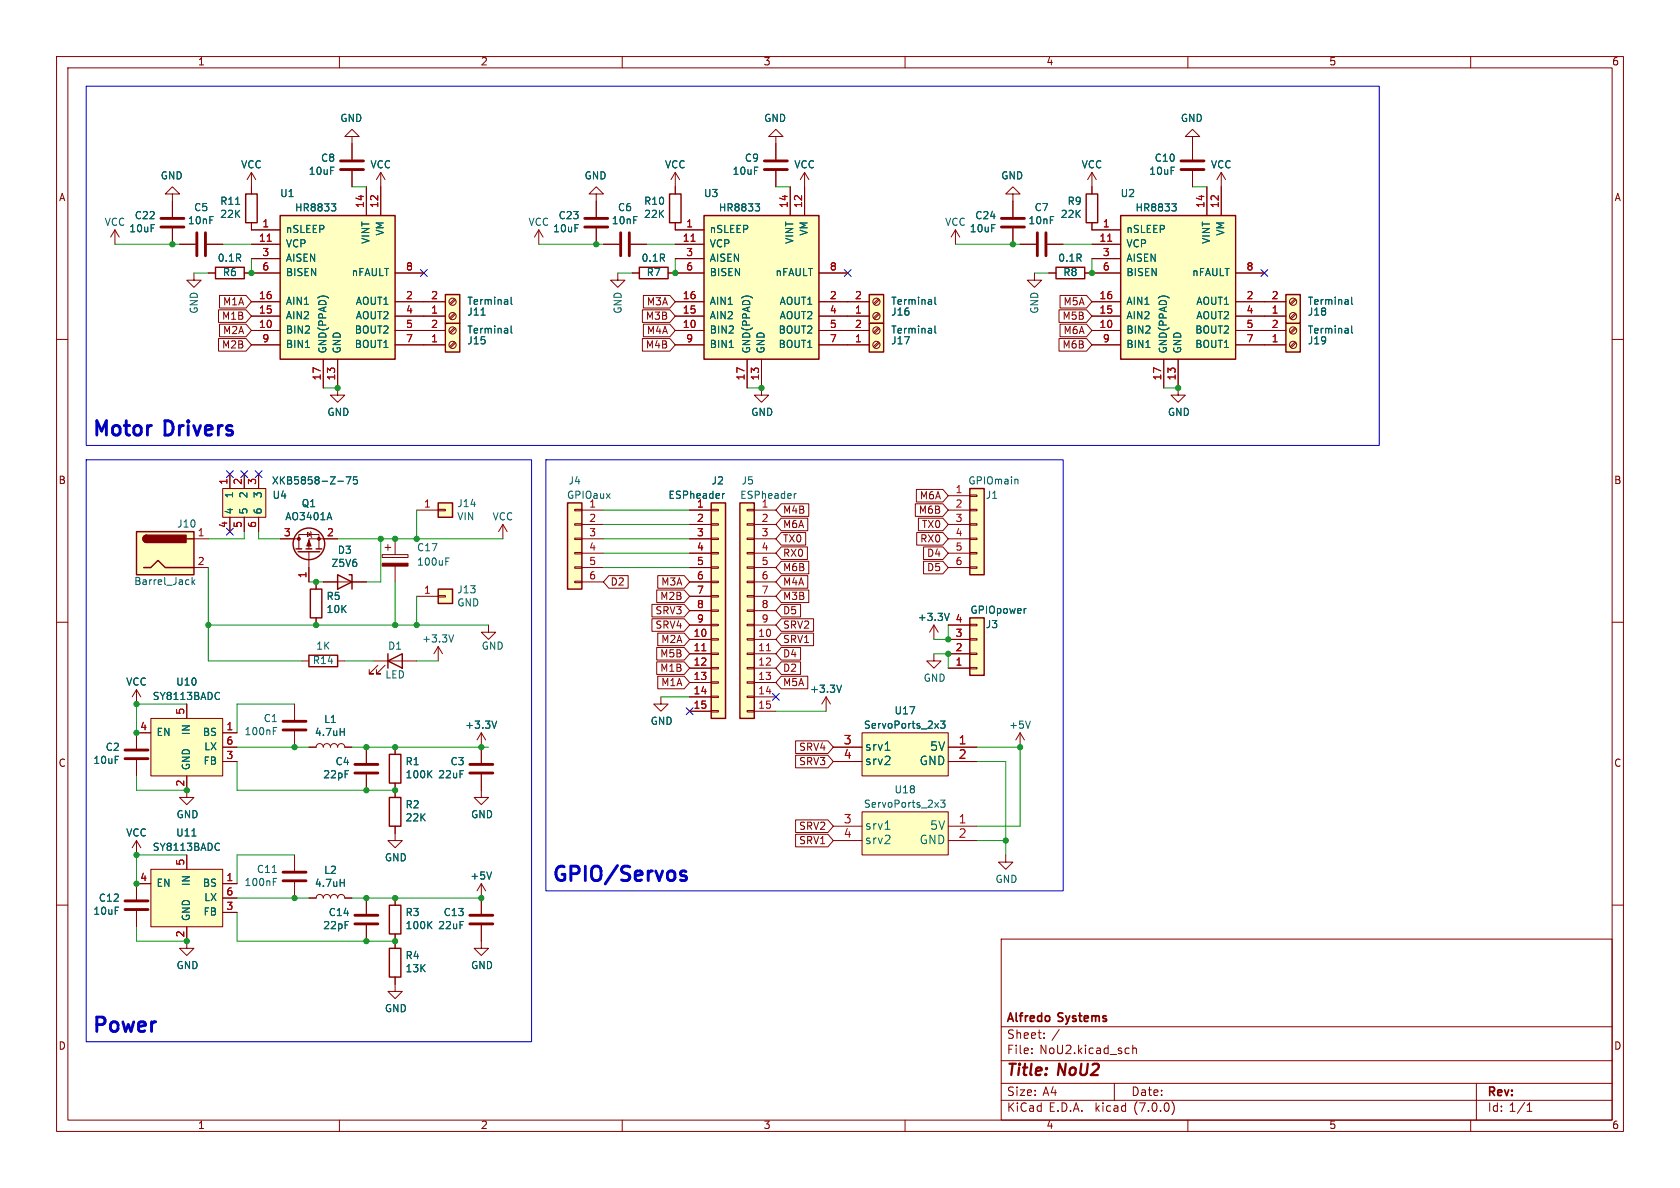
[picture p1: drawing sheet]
<svg xmlns="http://www.w3.org/2000/svg" width="297mm" height="210mm" viewBox="0 0 297 210" stroke-linecap="round" stroke-linejoin="round" font-family="sans-serif">
<g fill="none" stroke="#840000" stroke-width=".18">
<path d="M10 10h277v190h-277zM12 12h273v186h-273zM60 10v2M110 10v2M160 10v2M210 10v2M260 10v2M30.5 34.3h1.2l-1.2-1.3-1.3 1.3h1.3v4.1M44.4 39.4v1.2h5.1M44.4 30.5l-.7 1.3M44.4 30.5v3.8M44.4 30.5l.8 1.3"/>
<path d="M62.2 24.1h1.3l-1.3-1.2-1.2 1.2h1.2v4.1M62.2 30.2v2.8M64.8 33v5.1M67.3 30.5v7.6M67.3 30.5l-.8 1.3M67.3 30.5l.8 1.3M105.4 34.3h1.3l-1.3-1.3-1.3 1.3h1.3v4.1M119.4 30.5l-.8 1.3M119.4 30.5v3.8M119.4 39.4v1.2h5.1M119.4 30.5l.7 1.3M137.2 24.1h1.2l-1.2-1.2-1.3 1.2h1.3v4.1"/>
<path d="M137.2 30.2v2.8M139.7 33v5.1M142.2 30.5v7.6M142.2 30.5l-.7 1.3M142.2 30.5l.8 1.3M179.1 34.3h1.2l-1.2-1.3-1.3 1.3h1.3v4.1M193 39.4v1.2h5.1M193 30.5l-.7 1.3M193 30.5v3.8M193 30.5l.8 1.3M210.8 24.1h1.3l-1.3-1.2-1.3 1.2h1.3v4.1M210.8 30.2v2.8"/>
<path d="M213.4 33v5.1M215.9 30.5l-.8 1.3M215.9 30.5v7.6M215.9 30.5l.8 1.3M10 60h2M20.3 40.6l-.7 1.3M20.3 40.6v2.6M20.3 40.6l.8 1.3M30.5 40.4v2.8M31.7 43.2h2.8M34.3 48.3v1.2h1.3l-1.3 1.3-1.3-1.3h1.3M36.6 43.2h2.8"/>
<path d="M36.8 48.3h1.3M38.6 59.8h4.9l.9 1.2-.9 1.1h-4.9zM38.6 54.8h4.9l.9 1.1-.9 1.1h-4.9zM38.8 57.3h4.7l.9 1.1-.9 1.1h-4.7zM38.8 52.2h4.7l.9 1.1-.9 1.2h-4.7zM43.2 48.3h6.3M44.4 58.4h5.1M44.4 43.2h5.1M44.4 55.9h5.1M44.4 53.3h5.1M44.4 45.7h5.1M69.8 58.4h8.9"/>
<path d="M69.8 55.9h8.9M69.8 53.3h8.9M69.8 48.3h5.1M80.3 57.9l-.8 .9M80.3 52.8l-.8 .9M80.3 55.4l-.8 .8M80.5 58.1l-.8 .8M80.5 53l-.8 .8M80.5 55.5l-.8 .9M95.2 40.6l-.7 1.3M95.2 40.6v2.6M95.2 40.6l.8 1.3"/>
<path d="M105.4 40.4v2.8M106.7 43.2h2.8M109.2 48.3v1.2h1.3l-1.3 1.3-1.3-1.3h1.3M111.5 43.2h2.8M111.8 48.3h1.2M113.6 54.8h4.8l1 1.1-1 1.1h-4.8zM113.6 59.8h4.8l1 1.2-1 1.1h-4.8zM113.7 52.2h4.7l1 1.1-1 1.2h-4.7zM113.7 57.3h4.7l1 1.1-1 1.1h-4.7zM118.1 48.3h6.4M119.4 58.4h5.1M119.4 43.2h5.1"/>
<path d="M119.4 55.9h5.1M119.4 53.3h5.1M119.4 45.7h5.1M144.8 58.4h8.9M144.8 55.9h8.9M144.8 53.3h8.9M144.8 48.3h5.1M155.3 52.8l-.9 .9M155.3 55.4l-.9 .8M155.3 57.9l-.9 .9M155.4 53l-.8 .8M155.4 55.5l-.8 .9"/>
<path d="M155.4 58.1l-.8 .8M168.9 40.6l-.8 1.3M168.9 40.6v2.6M168.9 40.6l.8 1.3M179.1 40.4v2.8M180.3 43.2h2.8M182.9 48.3v1.2h1.2l-1.2 1.3-1.3-1.3h1.3M185.2 43.2h2.8M185.4 48.3h1.3M187.2 54.8h4.9l.9 1.1-.9 1.1h-4.9zM187.2 59.8h4.9l.9 1.2-.9 1.1h-4.9zM187.4 57.3h4.7l.9 1.1-.9 1.1h-4.7z"/>
<path d="M187.4 52.2h4.7l.9 1.1-.9 1.2h-4.7zM191.8 48.3h6.3M193 58.4h5.1M193 43.2h5.1M193 55.9h5.1M193 53.3h5.1M193 45.7h5.1M218.4 58.4h8.9M218.4 55.9h8.9M218.4 53.3h8.9M218.4 48.3h5.1M228.9 57.9l-.8 .9"/>
<path d="M228.9 52.8l-.8 .9M228.9 55.4l-.8 .8M229.1 58.1l-.9 .8M229.1 53l-.9 .8M229.1 55.5l-.9 .9M285 60h2M44.4 61h5.1M57.1 63.5v5.1M59.7 63.5v6.4h1.3l-1.3 1.2-1.3-1.2h1.3M69.8 61h8.9M80.3 60.5l-.8 .8M80.5 60.6l-.8 .9"/>
<path d="M119.4 61h5.1M132.1 63.5v5.1M134.6 63.5v6.4h1.3l-1.3 1.2-1.3-1.2h1.3M144.8 61h8.9M155.3 60.5l-.9 .8M155.4 60.6l-.8 .9M193 61h5.1M205.7 63.5v5.1M208.3 63.5v6.4h1.2l-1.2 1.2-1.3-1.2h1.3M218.4 61h8.9M228.9 60.5l-.8 .8M229.1 60.6l-.9 .9"/>
<path d="M34.3 95.3h2.5M39.4 86.4h7.6v5h-7.6zM40.6 83.8v2.6M40.6 91.4v2.6M43.2 83.8v2.6M43.2 91.4v2.6M45.7 83.8v2.6M45.7 91.4v2.6M49.5 95.3h3.3M52.8 97v-2.5h3.6v2.5M54.4 94.1l.6 .4-.6 .4zM54.6 97.5v5.4"/>
<path d="M54.9 94l.1 .1v.8l.1 .1M59.7 95.3h-5.1v1.7M67.6 98h4.5v.6h-4.5zM68.1 96.8h1M68.6 96.3v1M69.8 95.3v2.7M73.7 90.2h3.8M77.5 90h1.2v.3h-1.2zM88.9 92.7l-.8 1.3M88.9 92.7v2.6M88.9 92.7l.8 1.3M101.6 97.7h1.3v.2h-1.3z"/>
<path d="M101.6 95.1h1.3v.3h-1.3zM101.6 92.6h1.3v.2h-1.3zM101.6 90h1.3v.3h-1.3zM102.9 90.2h3.8M102.9 95.3h3.8M102.9 92.7h3.8M102.9 97.8h3.8M121.9 90.2h3.8M121.9 95.3h3.8M121.9 92.7h3.8M121.9 97.8h3.8M125.7 97.7h1.3v.2h-1.3z"/>
<path d="M125.7 95.1h1.3v.3h-1.3zM125.7 92.6h1.3v.2h-1.3zM125.7 90h1.3v.3h-1.3zM132.1 97.7h1.2v.2h-1.2zM132.1 95.1h1.2v.3h-1.2zM132.1 92.6h1.2v.2h-1.2zM132.1 90h1.2v.3h-1.2zM133.3 90.2h3.9M133.3 95.3h3.9M133.3 92.7h3.9M133.3 97.8h3.9M138.1 94.1h4.3v2.3h-4.3l-.9-1.1z"/>
<path d="M138.1 99.2h4.9v2.2h-4.9l-.9-1.1zM138.1 96.7h4.6v2.2h-4.6l-.9-1.1zM138.1 91.6h4.7v2.2h-4.7l-.9-1.1zM138.1 89.1h4.9v2.2h-4.9l-.9-1.1zM161.8 89.1h4.9l.9 1.1-.9 1.1h-4.9zM162 86.5h4.7l.9 1.1-.9 1.1h-4.7zM162.1 94.1h4.6l.9 1.2-.9 1.1h-4.6zM162.4 91.6h4.3l.9 1.1-.9 1.1h-4.3zM163.3 96.7h3.4l.9 1.1-.9 1.1h-3.4zM163.3 99.2h3.4l.9 1.1-.9 1.1h-3.4zM167.6 90.2h3.8M167.6 95.3h3.8"/>
<path d="M167.6 87.6h3.8M167.6 92.7h3.8M167.6 97.8h3.8M171.4 97.7h1.3v.2h-1.3zM171.4 95.1h1.3v.3h-1.3zM171.4 92.6h1.3v.2h-1.3zM171.4 90h1.3v.3h-1.3zM171.4 87.5h1.3v.3h-1.3zM10 110h2M34.3 100.3h2.5M53.3 116.8h1.3M55.9 102.9v1.2"/>
<path d="M55.9 109.2v1.3M57.1 102.9h7.7M59.7 116.8h1.3M66 116.8h7.7M66.8 117.6l-1.5 1.5h.7h-.7v-.7M68.1 117.6l-1.6 1.5h.8h-.8v-.7M69.8 100.1v2.8M73.7 105.4h3.8M77.5 105.3h1.2v.2h-1.2zM77.5 114.3l-.8 1.3M77.5 114.3v2.5M77.5 114.3l.7 1.3"/>
<path d="M86.4 110.5v1.3h-1.3l1.3 1.2 1.2-1.2h-1.2M101.6 102.7h1.3v.3h-1.3zM101.6 100.2h1.3v.3h-1.3zM102.9 100.3h3.8M102.9 102.9h3.8M107.6 101.8h3.4v2.2h-3.4l-.9-1.1zM115.3 109.4h5.7l.9 1.1-.9 1.1h-5.7zM115.3 106.8h5.7l.9 1.2-.9 1.1h-5.7zM116.1 117h4.9l.9 1.1-.9 1.1h-4.9zM116.1 114.5h4.9l.9 1.1-.9 1.1h-4.9zM116.1 104.3h4.9l.9 1.1-.9 1.1h-4.9zM116.3 111.9h4.7l.9 1.1-.9 1.1h-4.7z"/>
<path d="M116.3 119.5h4.7l.9 1.2-.9 1.1h-4.7zM116.3 101.8h4.7l.9 1.1-.9 1.1h-4.7zM121.9 118.1h3.8M121.9 115.6h3.8M121.9 113h3.8M121.9 110.5h3.8M121.9 100.3h3.8M121.9 102.9h3.8M121.9 105.4h3.8M121.9 108h3.8M125.7 118h1.3v.2h-1.3zM125.7 115.4h1.3v.3h-1.3z"/>
<path d="M125.7 112.9h1.3v.3h-1.3zM125.7 110.4h1.3v.2h-1.3zM125.7 107.8h1.3v.3h-1.3zM125.7 105.3h1.3v.2h-1.3zM125.7 102.7h1.3v.3h-1.3zM125.7 100.2h1.3v.3h-1.3zM132.1 118h1.2v.2h-1.2zM132.1 115.4h1.2v.3h-1.2zM132.1 112.9h1.2v.3h-1.2zM132.1 110.4h1.2v.2h-1.2zM132.1 107.8h1.2v.3h-1.2zM132.1 105.3h1.2v.2h-1.2z"/>
<path d="M132.1 102.7h1.2v.3h-1.2zM132.1 100.2h1.2v.3h-1.2zM133.3 118.1h3.9M133.3 115.6h3.9M133.3 113h3.9M133.3 110.5h3.9M133.3 100.3h3.9M133.3 102.9h3.9M133.3 105.4h3.9M133.3 108h3.9M138.1 119.5h4.7v2.3h-4.7l-.9-1.1zM138.1 117h3.4v2.2h-3.4l-.9-1.1z"/>
<path d="M138.1 101.8h4.7v2.2h-4.7l-.9-1.1zM138.1 104.3h4.9v2.2h-4.9l-.9-1.1zM138.1 109.4h5.7v2.2h-5.7l-.9-1.1zM138.1 114.5h3.4v2.2h-3.4l-.9-1.1zM138.1 106.8h3.4v2.3h-3.4l-.9-1.1zM138.1 111.9h5.7v2.2h-5.7l-.9-1.1zM165.1 115.6v1.2h1.3l-1.3 1.3-1.3-1.3h1.3M165.1 110.5l-.8 1.3M165.1 110.5v2.5M165.1 110.5l.8 1.3M167.6 118.1h3.8M167.6 115.6h3.8"/>
<path d="M167.6 113h3.8M167.6 110.5h3.8M167.6 100.3h3.8M171.4 110.4h1.3v.2h-1.3zM171.4 112.9h1.3v.3h-1.3zM171.4 115.4h1.3v.3h-1.3zM171.4 118h1.3v.2h-1.3zM171.4 100.2h1.3v.3h-1.3zM285 110h2M24.1 121.9l-.7 1.3M24.1 121.9v2.6M24.1 134.4v2.8"/>
<path d="M24.1 121.9l.8 1.3M26.7 127h12.7v10.2h-12.7zM26.7 129.5h-2.6v2.8M33 137.2v3.8h1.3l-1.3 1.2-1.3-1.2h1.3M33 124.5v2.5M39.4 132.1h2.5M39.4 134.6h2.5M39.4 129.5h2.5M52.1 124.5v2.8M52.1 129.3v2.8M54.6 132.1h1.3a.64 .64 0 0 1 .6-.7 .64 .64 0 0 1 .6 .7 .64 .64 0 0 1 .7-.7 .64 .64 0 0 1 .6 .7 .64 .64 0 0 1 .7-.7 .64 .64 0 0 1 .6 .7 .64 .64 0 0 1 .6-.7 .64 .64 0 0 1 .7 .7h1.2M64.8 132.1v2.8"/>
<path d="M64.8 136.9v2.8M69.8 132.1v1.3M69.8 138.4v2.6M85.1 136.9v4.1h1.3l-1.3 1.2-1.3-1.2h1.3M85.1 129.5l-.8 1.3M85.1 129.5v5.4M85.1 129.5l.8 1.3M116.8 123.2v1.3h1.3l-1.3 1.2-1.2-1.2h1.2M121.9 120.7h3.8M121.9 123.2h3.8M121.9 125.7h3.8M125.7 125.6h1.3v.3h-1.3z"/>
<path d="M125.7 123.1h1.3v.2h-1.3zM125.7 120.5h1.3v.3h-1.3zM132.1 125.6h1.2v.3h-1.2zM132.1 123.1h1.2v.2h-1.2zM132.1 120.5h1.2v.3h-1.2zM133.3 120.7h3.9M133.3 123.2h3.9M133.3 125.7h3.9M140.7 131h5.7l.9 1.1-.9 1.1h-5.7zM140.7 133.5h5.7l.9 1.1-.9 1.1h-5.7zM146 123.2l-.7 1.3M146 123.2v2.5"/>
<path d="M146 123.2l.8 1.3M147.3 132.1h5.1M147.3 134.6h5.1M152.4 129.5h15.2v7.7h-15.2zM167.6 132.1h5.1M167.6 134.6h5.1M180.3 129.5l-.7 1.3M180.3 129.5v2.6M180.3 129.5l.8 1.3M10 160h2M24.1 148.6v2.5M24.1 148.6l-.7 1.3"/>
<path d="M24.1 148.6l.8 1.3M26.7 153.7h12.7v10.1h-12.7zM26.7 156.2h-2.6v2.8M33 151.1v2.6M39.4 158.8h2.5M39.4 156.2h2.5M52.1 151.1v2.8M52.1 156v2.8M54.6 158.8h1.3a.64 .64 0 0 1 .6-.7 .64 .64 0 0 1 .6 .7 .64 .64 0 0 1 .7-.7 .64 .64 0 0 1 .6 .7 .64 .64 0 0 1 .7-.7 .64 .64 0 0 1 .6 .7 .64 .64 0 0 1 .6-.7 .64 .64 0 0 1 .7 .7h1.2M64.8 158.8v2.7M69.8 146.1v2.5h1.3l-1.3 1.3-1.2-1.3h1.2M69.8 158.8v1.2"/>
<path d="M85.1 156.2v5.3M85.1 156.2l-.8 1.3M85.1 156.2l.8 1.3M140.7 147.5h5.7l.9 1.1-.9 1.1h-5.7zM140.7 144.9h5.7l.9 1.2-.9 1.1h-5.7zM147.3 146.1h5.1M147.3 148.6h5.1M152.4 143.5h15.2v7.6h-15.2zM167.6 146.1h5.1M167.6 148.6h5.1M177.8 151.1v1.3h1.3l-1.3 1.3-1.3-1.3h1.3M285 160h2"/>
<path d="M24.1 161v2.8M33 163.8v3.8h1.3l-1.3 1.3-1.3-1.3h1.3M39.4 161.3h2.5M64.8 163.6v2.8M69.8 172.7v2.6h1.3l-1.3 1.2-1.2-1.2h1.2M69.8 165.1v2.5M85.1 163.6v4h1.3l-1.3 1.3-1.3-1.3h1.3M177 166h108v32h-108zM60 198v2M110 198v2M160 198v2M177 194.5h108"/>
<path d="M177 191.5h108M177 187.5h108M177 181.5h108M182.4 186.1v.2M182.4 185.3v.2M184.6 183.4v.2M184.6 182.6v.2M197 191.5v3M199.5 185.3h.1M199.6 186.2l-.1 .1M200.3 184.8v1.5M200.3 185.4l.2-.1h.3l.1 1"/>
<path d="M207.2 194.7a1.72 1.72 0 0 1 0 2.3M210 198v2M260 198v2M261 191.5v6.5M270 196.5h.8M270 195.4l.4-.4v1.5"/>
<circle cx="80" cy="53.3" r=".63"/>
<circle cx="80" cy="55.9" r=".63"/>
<circle cx="80" cy="58.4" r=".63"/>
<circle cx="154.9" cy="53.3" r=".63"/>
<circle cx="154.9" cy="58.4" r=".63"/>
<circle cx="154.9" cy="55.9" r=".63"/>
<circle cx="228.6" cy="58.4" r=".63"/>
<circle cx="228.6" cy="53.3" r=".63"/>
<circle cx="228.6" cy="55.9" r=".63"/>
<circle cx="80" cy="61" r=".63"/>
<circle cx="154.9" cy="61" r=".63"/>
<circle cx="228.6" cy="61" r=".63"/>
</g>
<g fill="none" stroke="#840000" stroke-width=".25">
<path d="M43.4 34.3h2.1v5.1h-2.1zM49.5 38.1h20.3v25.4h-20.3zM118.4 34.3h2v5.1h-2zM124.5 38.1h20.3v25.4h-20.3zM192 34.3h2.1v5.1h-2.1zM198.1 38.1h20.3v25.4h-20.3zM38.1 47.2h5.1v2.1h-5.1zM78.7 57.2h2.6v5h-2.6zM78.7 52.1h2.6v5.1h-2.6zM113 47.2h5.1v2.1h-5.1zM153.7 52.1h2.5v5.1h-2.5zM153.7 57.2h2.5v5h-2.5z"/>
<path d="M186.7 47.2h5.1v2.1h-5.1zM227.3 57.2h2.6v5h-2.6zM227.3 52.1h2.6v5.1h-2.6zM24.1 94h10.2v7.6h-10.2zM25.9 94.6a.64 .64 0 0 0-.6 .7 .64 .64 0 0 0 .6 .6M33 95.3h1.3M52.3 97h1M52.7 97.5h3.8M54.1 97h1M55.9 97h1M77.5 88.9h2.5v2.5h-2.5zM100.3 88.9h2.6v15.2h-2.6z"/>
<path d="M125.7 88.9h2.6v38.1h-2.6zM130.8 88.9h2.5v38.1h-2.5zM171.4 86.4h2.6v15.2h-2.6zM25.4 100.3h1.3l1.2-1.2 1.3 1.2h5.1M54.6 115.8h5.1v2.1h-5.1zM54.9 104.1h2v5.1h-2zM59.7 101.6l2.5 1.3-2.5 1.2zM61.7 101.6h.5v2.5M68.6 116.8l2.5-1.2v2.5zM68.6 115.6v2.5M77.5 104.1h2.5v2.6h-2.5zM171.4 109.2h2.6v10.2h-2.6z"/>
<path d="M68.8 133.4h2.1v5h-2.1zM68.8 141h2.1v5.1h-2.1zM68.8 167.6h2.1v5.1h-2.1zM68.8 160h2.1v5.1h-2.1z"/>
<circle cx="54.6" cy="96.1" r="2.79"/>
</g>
<g fill="#ffffc2" stroke="#ffffc2" stroke-width=".18">
<path d="M77.5 88.9h2.5v2.5h-2.5z"/>
<path d="M171.4 109.2h2.6v10.2h-2.6z"/>
<path d="M124.5 38.1h20.3v25.4h-20.3z"/>
<path d="M78.7 57.2h2.6v5h-2.6z"/>
<path d="M49.5 38.1h20.3v25.4h-20.3z"/>
<path d="M171.4 86.4h2.6v15.2h-2.6z"/>
<path d="M152.4 129.5h15.2v7.7h-15.2z"/>
<path d="M24.1 94h10.2v7.6h-10.2z"/>
<path d="M39.4 86.4h7.6v5h-7.6z"/>
<path d="M125.7 88.9h2.6v38.1h-2.6z"/>
<path d="M130.8 88.9h2.5v38.1h-2.5z"/>
<path d="M26.7 127h12.7v10.2h-12.7z"/>
<path d="M78.7 52.1h2.6v5.1h-2.6z"/>
<path d="M152.4 143.5h15.2v7.6h-15.2z"/>
<path d="M100.3 88.9h2.6v15.2h-2.6z"/>
<path d="M227.3 57.2h2.6v5h-2.6z"/>
<path d="M198.1 38.1h20.3v25.4h-20.3z"/>
<path d="M227.3 52.1h2.6v5.1h-2.6z"/>
<path d="M26.7 153.7h12.7v10.1h-12.7z"/>
<path d="M153.7 52.1h2.5v5.1h-2.5z"/>
<path d="M77.5 104.1h2.5v2.6h-2.5z"/>
<path d="M153.7 57.2h2.5v5h-2.5z"/>
</g>
<g fill="none" stroke="#840000" stroke-width=".51">
<path d="M28.4 38.6h4.1M60.2 28.4h4.1M60.2 30h4.1M103.4 38.6h4M135.1 28.4h4.1M135.1 30h4.1M177 38.6h4.1M208.8 28.4h4.1M208.8 30h4.1M28.4 40.1h4.1M34.8 41.1v4.1M36.3 41.1v4.1"/>
<path d="M103.4 40.1h4M109.7 41.1v4.1M111.3 41.1v4.1M177 40.1h4.1M183.4 41.1v4.1M184.9 41.1v4.1M22.1 132.6h4.1M22.1 134.1h4.1M50 127.5h4.1M50 129h4.1M62.7 135.1h4.1M62.7 136.7h4.1"/>
<path d="M83.1 135.1h4M83.1 136.7h4M22.1 159.3h4.1M50 154.2h4.1M50 155.7h4.1M22.1 160.8h4.1M62.7 161.8h4.1M62.7 163.3h4.1M83.1 161.8h4M83.1 163.3h4"/>
</g>
<g fill="none" stroke="#006464" stroke-width=".18">
<path d="M58.6 36h.8l-.5 .5M59.1 36.5l.3 .3v.3l-.3 .2M133.5 36h.8l-.4 .5M134 36.5l.3 .3v.3l-.3 .2M207.2 36h.7l-.4 .5M207.7 36.5l.2 .3v.3l-.2 .2M85 55.7h.8M90.4 57.6v1.1l.1 .2M90.4 52.5v1.1l.1 .2M165.3 52.5v1.1l.2 .2M165.3 57.6v1.1l.2 .2M239 57.6v1.1l.1 .2"/>
<path d="M239 52.5v1.1l.1 .2M58.2 90.6l.5 1.3M59.7 85.1h1M61.2 84.3h.8l-.5 1.3M63.1 84.3h-.6v.6l.1-.1h.5l.1 .2-.1 .4-.2 .2-.4-.2M78.8 98.6h.6M128.1 87.3l-.4 .2M140.8 87.3l-.4 .2M179.8 84.7l.2 .2v.7M34 102.1v1.2M34.1 102.9l.3 .4M34.4 102.5l-.4 .5"/>
<path d="M80.2 112.2l-.4 1.3M167.8 108.4l-.4 1.3M181.3 107.6h.1M38.6 122.4l.2 .1M38.8 123.5l-.2 .2M48.3 128.6h.6M60.1 129.4h.8M60.9 128.8v1.2M87.8 127.5l-.4 1.2M148.8 121.1l-.5 1.3M156.5 132.6h.8M165.3 127.9l.6 .8"/>
<path d="M165.9 127.9l-.6 .8M166.3 127.5h.8l-.5 .5 .4 .1v.5l-.2 .1-.5-.1M182.2 127.5l-.5 1.2M33.9 147.8h.8M38.6 149.1l.2 .1M38.8 150.2l-.2 .1M48.3 155.3h.6M60.1 156h.8M60.9 155.4v1.3M86.9 154.1l-.4 1.3M156.5 146.6h.8M165.3 141.9l.6 .8"/>
<path d="M165.9 141.9l-.6 .8M166.3 141.4h.8l-.5 .5 .4 .1v.6l-.2 .1-.5-.1"/>
</g>
<path d="M47.2 42.6h.8M122.2 42.6h.7M195.8 42.6h.7M124.1 115h.7M135.5 115h.7" fill="none" stroke="#a90000" stroke-width=".18"/>
<g fill="#840000" stroke="#840000" stroke-width=".18">
<path d="M54.6 95.5l.4 1h-.8z"/>
<path d="M67.6 99.6h4.5v.5h-4.5z"/>
<circle cx="56.4" cy="95.2" r=".25"/>
<circle cx="52.8" cy="95.2" r=".25"/>
</g>
<g fill="#840000" stroke="#840000" stroke-width=".25">
<path d="M25.5 94.8l.4-.2v1.3a.64 .64 0 0 1-.6-.4 .64 .64 0 0 1 .2-.7z"/>
<path d="M25.9 94.6h7v1.3h-7z"/>
</g>
<path d="M120.4 154.7l.9 .2 .1 .4-.4 .4-.7-.2M120.4 154.1l.2-.1 .7 .1" fill="none" stroke="#0000c2" stroke-width=".51"/>
<path d="M15.2 15.2h228.6v63.5h-228.6zM15.2 81.3h78.8v102.9h-78.8zM96.5 81.3h91.5v76.2h-91.5z" fill="none" stroke="#0000c2" stroke-width=".18"/>
<g fill="none" stroke="#009600" stroke-width=".18">
<path d="M62.2 33h2.6M137.2 33h2.5M210.8 33h2.6M20.3 43.2h11.4M34.3 48.3h2.5M39.4 43.2h5M44.4 45.7v2.6M95.2 43.2h11.5M109.2 48.3h2.6M114.3 43.2h5.1M119.4 45.7v2.6M168.9 43.2h11.4"/>
<path d="M182.9 48.3h2.5M188 43.2h5M193 45.7v2.6M57.1 68.6h2.6M132.1 68.6h2.5M205.7 68.6h2.6M43.2 94v1.3h-6.4M45.7 94v1.3h3.8M59.7 95.3h29.2M67.3 95.3v7.6h-2.5M73.7 90.2v5.1M106.7 95.3h15.2"/>
<path d="M106.7 92.7h15.2M106.7 90.2h15.2M106.7 97.8h15.2M36.8 110.5h49.6M36.8 100.3v16.5h16.5M54.6 102.9h2.5M61 116.8h5M69.8 102.9v7.6M73.7 116.8h3.8M73.7 105.4v5.1M106.7 100.3h15.2M165.1 115.6h2.5v2.5"/>
<path d="M167.6 110.5v2.5h-2.5M24.1 137.2v2.5h8.9M33 124.5h-8.9v5M41.9 132.1h12.7M41.9 134.6v5.1h27.9M52.1 124.5h-10.2v5M62.2 132.1h24.2M116.8 123.2h5.1M137.2 125.7h8.8M172.7 134.6h5.1v16.5M172.7 132.1h7.6v14h-7.6M33 151.1h-8.9v5.1"/>
<path d="M41.9 158.8h12.7M52.1 151.1h-10.2v5.1M62.2 158.8h22.9M172.7 148.6h5.1M24.1 163.8v2.6h8.9M41.9 161.3v5.1h27.9"/>
</g>
<g fill="none" stroke="#000084" stroke-width=".18">
<path d="M74.3 47.7l1.2 1.2M75.5 47.7l-1.2 1.2M149.3 47.7l1.2 1.2M150.5 47.7l-1.2 1.2M222.9 47.7l1.2 1.2M224.1 47.7l-1.2 1.2M40 83.2l1.2 1.2M40 93.4l1.2 1.2M41.2 83.2l-1.2 1.2M41.2 93.4l-1.2 1.2M42.6 83.2l1.2 1.2M43.8 83.2l-1.2 1.2"/>
<path d="M45.1 83.2l1.2 1.2M46.3 83.2l-1.2 1.2M121.3 125.1l1.2 1.2M122.5 125.1l-1.2 1.2M136.6 122.6l1.2 1.2M137.8 122.6l-1.2 1.2"/>
</g>
<g fill="#009600" stroke="#009600" stroke-width=".18">
<circle cx="24.1" cy="156.2" r=".46"/>
<circle cx="55.9" cy="102.9" r=".46"/>
<circle cx="33" cy="139.7" r=".46"/>
<circle cx="24.1" cy="129.5" r=".46"/>
<circle cx="24.1" cy="124.5" r=".46"/>
<circle cx="55.9" cy="110.5" r=".46"/>
<circle cx="36.8" cy="110.5" r=".46"/>
<circle cx="52.1" cy="132.1" r=".46"/>
<circle cx="52.1" cy="158.8" r=".46"/>
<circle cx="73.7" cy="110.5" r=".46"/>
<circle cx="24.1" cy="151.1" r=".46"/>
<circle cx="33" cy="166.4" r=".46"/>
<circle cx="69.8" cy="166.4" r=".46"/>
<circle cx="64.8" cy="166.4" r=".46"/>
<circle cx="85.1" cy="158.8" r=".46"/>
<circle cx="69.8" cy="110.5" r=".46"/>
<circle cx="69.8" cy="132.1" r=".46"/>
<circle cx="69.8" cy="139.7" r=".46"/>
<circle cx="64.8" cy="132.1" r=".46"/>
<circle cx="85.1" cy="132.1" r=".46"/>
<circle cx="69.8" cy="95.3" r=".46"/>
<circle cx="67.3" cy="95.3" r=".46"/>
<circle cx="73.7" cy="95.3" r=".46"/>
<circle cx="69.8" cy="158.8" r=".46"/>
<circle cx="64.8" cy="158.8" r=".46"/>
<circle cx="64.8" cy="139.7" r=".46"/>
<circle cx="180.3" cy="132.1" r=".46"/>
<circle cx="167.6" cy="115.6" r=".46"/>
<circle cx="167.6" cy="113" r=".46"/>
<circle cx="177.8" cy="148.6" r=".46"/>
<circle cx="30.5" cy="43.2" r=".46"/>
<circle cx="44.4" cy="48.3" r=".46"/>
<circle cx="59.7" cy="68.6" r=".46"/>
<circle cx="179.1" cy="43.2" r=".46"/>
<circle cx="193" cy="48.3" r=".46"/>
<circle cx="208.3" cy="68.6" r=".46"/>
<circle cx="119.4" cy="48.3" r=".46"/>
<circle cx="105.4" cy="43.2" r=".46"/>
<circle cx="134.6" cy="68.6" r=".46"/>
</g>
<g font-size="3.5" fill="#0000c2">
<text x="16.5" y="77.5">Motor</text>
<text x="29.3" y="77.5">Drivers</text>
<text x="97.8" y="156.2">GPIO/Servos</text>
<text x="16.5" y="182.9">Power</text>
</g>
<g font-size="2.8" fill="#840000">
<text x="178" y="190.8">Title:</text>
<text x="187.1" y="190.8">NoU2</text>
</g>
<g font-size="2.1" fill="#a90000">
<text x="149.1" y="131.8">3</text>
<text x="169.4" y="131.8">1</text>
<text x="149.1" y="134.4">4</text>
<text x="169.4" y="134.4">2</text>
<text x="149.1" y="145.8">3</text>
<text x="149.1" y="148.3">4</text>
<text x="169.4" y="145.8">1</text>
<text x="169.4" y="148.3">2</text>
</g>
<g font-size="2.1" fill="#006464">
<text x="152.9" y="133">srv1</text>
<text x="152.9" y="135.6">srv2</text>
<text x="162.5" y="135.6">GND</text>
<text x="164.3" y="133">5V</text>
<text x="152.9" y="147">srv1</text>
<text x="152.9" y="149.5">srv2</text>
<text x="162.5" y="149.5">GND</text>
<text x="164.3" y="147">5V</text>
</g>
<g font-size="2.1" fill="#840000">
<text x="178" y="183.9">Sheet:</text>
<text x="178" y="181.1">Alfredo</text>
<text x="185.9" y="183.9">/</text>
<text x="187.2" y="181.1">Systems</text>
<text x="178" y="186.6">File:</text>
<text x="183.8" y="186.6">NoU2.kicad_sch</text>
<text x="178" y="196.8">KiCad</text>
<text x="178" y="194">Size:</text>
<text x="184.3" y="194">A4</text>
<text x="185.4" y="196.8">E.D.A.</text>
<text x="193.7" y="196.8">kicad</text>
<text x="200" y="194">Date:</text>
<text x="200.6" y="196.8">(7.0.0)</text>
<text x="263" y="194.2">Rev:</text>
<text x="263" y="196.8">Id: 1/1</text>
</g>
<g font-size="1.8" fill="#840000">
<text x="35" y="11.8">1</text>
<text x="85" y="11.8">2</text>
<text x="135" y="11.8">3</text>
<text x="185" y="11.8">4</text>
<text x="235" y="11.8">5</text>
<text x="285" y="11.8">6</text>
<text x="10.4" y="35.8">A</text>
<text x="285.4" y="35.8">A</text>
<text x="39.1" y="56.8">M1B</text>
<text x="39.3" y="59.3">M2A</text>
<text x="39.3" y="54.3">M1A</text>
<text x="114.1" y="56.8">M3B</text>
<text x="114.2" y="54.3">M3A</text>
<text x="114.2" y="59.3">M4A</text>
<text x="187.7" y="56.8">M5B</text>
<text x="187.9" y="59.3">M6A</text>
<text x="187.9" y="54.3">M5A</text>
<text x="39.1" y="61.9">M2B</text>
<text x="114.1" y="61.9">M4B</text>
<text x="187.7" y="61.9">M6B</text>
<text x="10.3" y="85.8">B</text>
<text x="162.5" y="88.5">M6A</text>
<text x="285.3" y="85.8">B</text>
<text x="138.4" y="93.6">M6A</text>
<text x="138.4" y="91.1">M4B</text>
<text x="162.3" y="91.1">M6B</text>
<text x="162.9" y="93.6">TX0</text>
<text x="138.4" y="96.2">TX0</text>
<text x="138.4" y="101.2">M6B</text>
<text x="138.4" y="98.7">RX0</text>
<text x="162.6" y="96.2">RX0</text>
<text x="163.8" y="98.7">D4</text>
<text x="163.8" y="101.2">D5</text>
<text x="107.9" y="103.8">D2</text>
<text x="116.6" y="106.3">M2B</text>
<text x="116.8" y="103.8">M3A</text>
<text x="138.4" y="103.8">M4A</text>
<text x="138.4" y="106.3">M3B</text>
<text x="115.7" y="111.4">SRV4</text>
<text x="115.7" y="108.9">SRV3</text>
<text x="116.8" y="113.9">M2A</text>
<text x="138.4" y="111.4">SRV2</text>
<text x="138.4" y="108.9">D5</text>
<text x="138.4" y="113.9">SRV1</text>
<text x="116.6" y="119">M1B</text>
<text x="116.6" y="116.5">M5B</text>
<text x="138.4" y="119">D2</text>
<text x="138.4" y="116.5">D4</text>
<text x="116.8" y="121.6">M1A</text>
<text x="138.4" y="121.6">M5A</text>
<text x="10.3" y="135.8">C</text>
<text x="141.1" y="133">SRV4</text>
<text x="141.1" y="135.5">SRV3</text>
<text x="285.3" y="135.8">C</text>
<text x="141.1" y="149.5">SRV1</text>
<text x="141.1" y="147">SRV2</text>
<text x="10.3" y="185.8">D</text>
<text x="285.3" y="185.8">D</text>
<text x="35" y="199.8">1</text>
<text x="85" y="199.8">2</text>
<text x="135" y="199.8">3</text>
<text x="185" y="199.8">4</text>
<text x="235" y="199.8">5</text>
<text x="285" y="199.8">6</text>
</g>
<g font-size="1.8" fill="#006464">
<text x="60.1" y="21.8">GND</text>
<text x="135" y="21.8">GND</text>
<text x="208.7" y="21.8">GND</text>
<text x="56.7" y="28.9">C8</text>
<text x="131.6" y="28.9">C9</text>
<text x="204.1" y="28.9">C10</text>
<text x="28.4" y="32">GND</text>
<text x="42.6" y="30">VCC</text>
<text x="49.5" y="35.1">U1</text>
<text x="54.5" y="31.2">10uF</text>
<text x="65.4" y="30">VCC</text>
<text x="103.3" y="32">GND</text>
<text x="117.5" y="30">VCC</text>
<text x="124.4" y="35.1">U3</text>
<text x="129.4" y="31.2">10uF</text>
<text x="140.4" y="30">VCC</text>
<text x="176.9" y="32">GND</text>
<text x="191.2" y="30">VCC</text>
<text x="198.1" y="35.1">U2</text>
<text x="203.1" y="31.2">10uF</text>
<text x="214" y="30">VCC</text>
<text x="18.4" y="40.2">VCC</text>
<text x="22.8" y="41.3">10uF</text>
<text x="23.8" y="39">C22</text>
<text x="33.2" y="39.9">10nF</text>
<text x="34.3" y="37.6">C5</text>
<text x="38.9" y="36.5">R11</text>
<text x="38.9" y="38.8">22K</text>
<text x="50.5" y="41.5">nSLEEP</text>
<text x="52.1" y="37.7">HR8833</text>
<text x="68.1" y="41.8" transform="rotate(-90 68.1 41.8)">VM</text>
<text x="93.4" y="40.2">VCC</text>
<text x="97.7" y="41.3">10uF</text>
<text x="98.7" y="39">C23</text>
<text x="108.1" y="39.9">10nF</text>
<text x="109.2" y="37.6">C6</text>
<text x="113.8" y="36.5">R10</text>
<text x="113.8" y="38.8">22K</text>
<text x="125.5" y="41.5">nSLEEP</text>
<text x="127" y="37.7">HR8833</text>
<text x="143.1" y="41.8" transform="rotate(-90 143.1 41.8)">VM</text>
<text x="167" y="40.2">VCC</text>
<text x="171.4" y="41.3">10uF</text>
<text x="172.4" y="39">C24</text>
<text x="181.8" y="39.9">10nF</text>
<text x="182.8" y="37.6">C7</text>
<text x="187.5" y="38.8">22K</text>
<text x="188.7" y="36.5">R9</text>
<text x="199.1" y="41.5">nSLEEP</text>
<text x="200.7" y="37.7">HR8833</text>
<text x="216.7" y="41.8" transform="rotate(-90 216.7 41.8)">VM</text>
<text x="38.4" y="46.5">0.1R</text>
<text x="50.5" y="44">VCP</text>
<text x="50.5" y="46.5">AISEN</text>
<text x="65.6" y="43.2" transform="rotate(-90 65.6 43.2)">VINT</text>
<text x="113.4" y="46.5">0.1R</text>
<text x="125.5" y="44">VCP</text>
<text x="125.5" y="46.5">AISEN</text>
<text x="140.5" y="43.2" transform="rotate(-90 140.5 43.2)">VINT</text>
<text x="187" y="46.5">0.1R</text>
<text x="199.1" y="44">VCP</text>
<text x="199.1" y="46.5">AISEN</text>
<text x="214.2" y="43.2" transform="rotate(-90 214.2 43.2)">VINT</text>
<text x="39.3" y="49.1">R6</text>
<text x="50.5" y="49.1">BISEN</text>
<text x="62.1" y="49.1">nFAULT</text>
<text x="114.3" y="49.1">R7</text>
<text x="125.5" y="49.1">BISEN</text>
<text x="137" y="49.1">nFAULT</text>
<text x="187.9" y="49.1">R8</text>
<text x="199.1" y="49.1">BISEN</text>
<text x="210.6" y="49.1">nFAULT</text>
<text x="35.2" y="55.5" transform="rotate(-90 35.2 55.5)">GND</text>
<text x="50.5" y="59.2">BIN2</text>
<text x="50.5" y="56.7">AIN2</text>
<text x="50.5" y="54.2">AIN1</text>
<text x="62.6" y="59.2">BOUT2</text>
<text x="62.8" y="54.2">AOUT1</text>
<text x="62.8" y="56.7">AOUT2</text>
<text x="82.6" y="59.2">Terminal</text>
<text x="82.6" y="56.1">J11</text>
<text x="82.6" y="54.2">Terminal</text>
<text x="110.2" y="55.5" transform="rotate(-90 110.2 55.5)">GND</text>
<text x="125.5" y="59.2">BIN2</text>
<text x="125.5" y="56.7">AIN2</text>
<text x="125.5" y="54.2">AIN1</text>
<text x="137.5" y="59.2">BOUT2</text>
<text x="137.7" y="54.2">AOUT1</text>
<text x="137.7" y="56.7">AOUT2</text>
<text x="157.5" y="56.1">J16</text>
<text x="157.5" y="54.2">Terminal</text>
<text x="157.5" y="59.2">Terminal</text>
<text x="183.8" y="55.5" transform="rotate(-90 183.8 55.5)">GND</text>
<text x="199.1" y="59.2">BIN2</text>
<text x="199.1" y="56.7">AIN2</text>
<text x="199.1" y="54.2">AIN1</text>
<text x="211.2" y="59.2">BOUT2</text>
<text x="211.4" y="54.2">AOUT1</text>
<text x="211.4" y="56.7">AOUT2</text>
<text x="231.1" y="59.2">Terminal</text>
<text x="231.1" y="56.1">J18</text>
<text x="231.1" y="54.2">Terminal</text>
<text x="50.5" y="61.8">BIN1</text>
<text x="58" y="62.5" transform="rotate(-90 58 62.5)">GND(PPAD)</text>
<text x="60.5" y="62.5" transform="rotate(-90 60.5 62.5)">GND</text>
<text x="62.6" y="61.8">BOUT1</text>
<text x="82.6" y="61.2">J15</text>
<text x="125.5" y="61.8">BIN1</text>
<text x="132.9" y="62.5" transform="rotate(-90 132.9 62.5)">GND(PPAD)</text>
<text x="135.4" y="62.5" transform="rotate(-90 135.4 62.5)">GND</text>
<text x="137.5" y="61.8">BOUT1</text>
<text x="157.5" y="61.2">J17</text>
<text x="199.1" y="61.8">BIN1</text>
<text x="206.6" y="62.5" transform="rotate(-90 206.6 62.5)">GND(PPAD)</text>
<text x="209.1" y="62.5" transform="rotate(-90 209.1 62.5)">GND</text>
<text x="211.2" y="61.8">BOUT1</text>
<text x="231.1" y="61.2">J19</text>
<text x="57.8" y="73.8">GND</text>
<text x="132.7" y="73.8">GND</text>
<text x="206.4" y="73.8">GND</text>
<text x="41.5" y="88.2" transform="rotate(-90 41.5 88.2)">1</text>
<text x="44" y="88.2" transform="rotate(-90 44 88.2)">2</text>
<text x="46.5" y="88.2" transform="rotate(-90 46.5 88.2)">3</text>
<text x="48" y="85.9">XKB5858-Z-75</text>
<text x="48.1" y="88.5">U4</text>
<text x="53.3" y="89.9">Q1</text>
<text x="80.8" y="89.9">J14</text>
<text x="100.2" y="88.5">GPIOaux</text>
<text x="100.4" y="85.9">J4</text>
<text x="104.1" y="89.9">1</text>
<text x="118.1" y="88.5">ESPheader</text>
<text x="125.7" y="85.9">J2</text>
<text x="130.8" y="88.5">ESPheader</text>
<text x="131" y="85.9">J5</text>
<text x="171.1" y="85.9">GPIOmain</text>
<text x="174.2" y="88.5">J1</text>
<text x="31.3" y="93.5">J10</text>
<text x="41.5" y="90.9" transform="rotate(-90 41.5 90.9)">4</text>
<text x="44" y="90.9" transform="rotate(-90 44 90.9)">5</text>
<text x="46.5" y="90.9" transform="rotate(-90 46.5 90.9)">6</text>
<text x="50.4" y="92.2">AO3401A</text>
<text x="80.8" y="92.2">VIN</text>
<text x="87" y="92.3">VCC</text>
<text x="58.5" y="100.5">Z5V6</text>
<text x="59.7" y="98.2">D3</text>
<text x="73.7" y="97.7">C17</text>
<text x="73.7" y="100.3">100uF</text>
<text x="23.7" y="103.7">Barrel_Jack</text>
<text x="57.7" y="106.3">R5</text>
<text x="80.8" y="105.2">J13</text>
<text x="80.8" y="107.5">GND</text>
<text x="57.7" y="108.6">10K</text>
<text x="74.6" y="113.9">+3.3V</text>
<text x="162.2" y="110">+3.3V</text>
<text x="171.5" y="108.8">GPIOpower</text>
<text x="174.2" y="111.3">J3</text>
<text x="55.2" y="117.7">R14</text>
<text x="55.8" y="115.1">1K</text>
<text x="68.5" y="115.1">D1</text>
<text x="85.1" y="115.1">GND</text>
<text x="22.3" y="121.5">VCC</text>
<text x="26.9" y="124">SY8113BADC</text>
<text x="31.1" y="121.5">U10</text>
<text x="68.1" y="120.2">LED</text>
<text x="143.1" y="122.7">+3.3V</text>
<text x="163.2" y="120.8">GND</text>
<text x="27.7" y="130.4">EN</text>
<text x="33.8" y="130.1" transform="rotate(-90 33.8 130.1)">IN</text>
<text x="35.7" y="130.4">BS</text>
<text x="43.2" y="130.2">100nF</text>
<text x="46.6" y="127.9">C1</text>
<text x="55.6" y="130.4">4.7uH</text>
<text x="57.2" y="128.1">L1</text>
<text x="82.2" y="129.1">+3.3V</text>
<text x="115" y="128.4">GND</text>
<text x="152.7" y="129.1">ServoPorts_2x3</text>
<text x="158.1" y="126.6">U17</text>
<text x="178.3" y="129.1">+5V</text>
<text x="16.4" y="135.3">10uF</text>
<text x="18.6" y="133">C2</text>
<text x="33.8" y="136.1" transform="rotate(-90 33.8 136.1)">GND</text>
<text x="35.9" y="135.4">FB</text>
<text x="36" y="132.9">LX</text>
<text x="57.1" y="137.9">22pF</text>
<text x="59.3" y="135.5">C4</text>
<text x="71.6" y="135.5">R1</text>
<text x="71.6" y="137.9">100K</text>
<text x="77.4" y="137.9">22uF</text>
<text x="79.6" y="135.5">C3</text>
<text x="71.6" y="143.2">R2</text>
<text x="152.7" y="143.1">ServoPorts_2x3</text>
<text x="158.1" y="140.5">U18</text>
<text x="22.3" y="148.1">VCC</text>
<text x="31.1" y="148.1">U11</text>
<text x="31.1" y="144.9">GND</text>
<text x="71.6" y="145.5">22K</text>
<text x="83.2" y="144.9">GND</text>
<text x="26.9" y="150.7">SY8113BADC</text>
<text x="45.4" y="154.6">C11</text>
<text x="57.2" y="154.7">L2</text>
<text x="68" y="152.5">GND</text>
<text x="83.1" y="155.8">+5V</text>
<text x="16.4" y="162">10uF</text>
<text x="17.4" y="159.7">C12</text>
<text x="27.7" y="157">EN</text>
<text x="33.8" y="156.7" transform="rotate(-90 33.8 156.7)">IN</text>
<text x="35.7" y="157">BS</text>
<text x="36" y="159.6">LX</text>
<text x="43.2" y="156.9">100nF</text>
<text x="55.6" y="157.1">4.7uH</text>
<text x="175.9" y="156.3">GND</text>
<text x="33.8" y="162.8" transform="rotate(-90 33.8 162.8)">GND</text>
<text x="35.9" y="162.1">FB</text>
<text x="57.1" y="164.5">22pF</text>
<text x="58.1" y="162.2">C14</text>
<text x="71.6" y="162.2">R3</text>
<text x="71.6" y="164.5">100K</text>
<text x="77.4" y="164.5">22uF</text>
<text x="78.4" y="162.2">C13</text>
<text x="31.1" y="171.6">GND</text>
<text x="71.6" y="169.8">R4</text>
<text x="71.6" y="172.1">13K</text>
<text x="83.2" y="171.6">GND</text>
<text x="68" y="179.2">GND</text>
</g>
<g font-size="1.8" fill="#a90000">
<text x="46.3" y="40.4">1</text>
<text x="64.5" y="36.8" transform="rotate(-90 64.5 36.8)">14</text>
<text x="67.1" y="36.8" transform="rotate(-90 67.1 36.8)">12</text>
<text x="121.3" y="40.4">1</text>
<text x="139.4" y="36.8" transform="rotate(-90 139.4 36.8)">14</text>
<text x="142" y="36.8" transform="rotate(-90 142 36.8)">12</text>
<text x="194.9" y="40.4">1</text>
<text x="213.1" y="36.8" transform="rotate(-90 213.1 36.8)">14</text>
<text x="215.6" y="36.8" transform="rotate(-90 215.6 36.8)">12</text>
<text x="45.7" y="42.9">11</text>
<text x="46.3" y="45.5">3</text>
<text x="120.6" y="42.9">11</text>
<text x="121.3" y="45.5">3</text>
<text x="194.3" y="42.9">11</text>
<text x="194.9" y="45.5">3</text>
<text x="45.7" y="53.1">16</text>
<text x="46.3" y="48">6</text>
<text x="71.7" y="53.1">2</text>
<text x="71.7" y="48">8</text>
<text x="76.2" y="53.1">2</text>
<text x="120.6" y="53.1">16</text>
<text x="121.3" y="48">6</text>
<text x="146.7" y="53.1">2</text>
<text x="146.7" y="48">8</text>
<text x="151.1" y="53.1">2</text>
<text x="194.3" y="53.1">16</text>
<text x="194.9" y="48">6</text>
<text x="220.3" y="53.1">2</text>
<text x="220.3" y="48">8</text>
<text x="224.8" y="53.1">2</text>
<text x="45.7" y="58.2">10</text>
<text x="45.7" y="55.6">15</text>
<text x="71.7" y="55.6">4</text>
<text x="71.7" y="58.2">5</text>
<text x="76.2" y="58.2">2</text>
<text x="76.2" y="55.6">1</text>
<text x="120.6" y="58.2">10</text>
<text x="120.6" y="55.6">15</text>
<text x="146.7" y="55.6">4</text>
<text x="146.7" y="58.2">5</text>
<text x="151.1" y="55.6">1</text>
<text x="151.1" y="58.2">2</text>
<text x="194.3" y="58.2">10</text>
<text x="194.3" y="55.6">15</text>
<text x="220.3" y="55.6">4</text>
<text x="220.3" y="58.2">5</text>
<text x="224.8" y="58.2">2</text>
<text x="224.8" y="55.6">1</text>
<text x="46.3" y="60.7">9</text>
<text x="71.7" y="60.7">7</text>
<text x="76.2" y="60.7">1</text>
<text x="121.3" y="60.7">9</text>
<text x="146.7" y="60.7">7</text>
<text x="151.1" y="60.7">1</text>
<text x="194.9" y="60.7">9</text>
<text x="220.3" y="60.7">7</text>
<text x="224.8" y="60.7">1</text>
<text x="56.9" y="67.3" transform="rotate(-90 56.9 67.3)">17</text>
<text x="59.4" y="67.3" transform="rotate(-90 59.4 67.3)">13</text>
<text x="131.8" y="67.3" transform="rotate(-90 131.8 67.3)">17</text>
<text x="134.4" y="67.3" transform="rotate(-90 134.4 67.3)">13</text>
<text x="205.5" y="67.3" transform="rotate(-90 205.5 67.3)">17</text>
<text x="208" y="67.3" transform="rotate(-90 208 67.3)">13</text>
<text x="40.4" y="85.8" transform="rotate(-90 40.4 85.8)">1</text>
<text x="42.9" y="85.8" transform="rotate(-90 42.9 85.8)">2</text>
<text x="45.5" y="85.8" transform="rotate(-90 45.5 85.8)">3</text>
<text x="74.9" y="89.9">1</text>
<text x="123.2" y="89.9">1</text>
<text x="134.6" y="89.9">1</text>
<text x="168.9" y="87.4">1</text>
<text x="168.9" y="89.9">2</text>
<text x="34.9" y="95">1</text>
<text x="40.4" y="93.4" transform="rotate(-90 40.4 93.4)">4</text>
<text x="42.9" y="93.4" transform="rotate(-90 42.9 93.4)">5</text>
<text x="45.5" y="93.4" transform="rotate(-90 45.5 93.4)">6</text>
<text x="50.1" y="95">3</text>
<text x="57.8" y="95">2</text>
<text x="104.1" y="92.5">2</text>
<text x="104.1" y="95">3</text>
<text x="123.2" y="92.5">2</text>
<text x="123.2" y="95">3</text>
<text x="134.6" y="92.5">2</text>
<text x="134.6" y="95">3</text>
<text x="168.9" y="92.5">3</text>
<text x="168.9" y="95">4</text>
<text x="34.9" y="100.1">2</text>
<text x="104.1" y="97.5">4</text>
<text x="104.1" y="100.1">5</text>
<text x="123.2" y="97.5">4</text>
<text x="123.2" y="100.1">5</text>
<text x="134.6" y="97.5">4</text>
<text x="134.6" y="100.1">5</text>
<text x="168.9" y="97.5">5</text>
<text x="168.9" y="100.1">6</text>
<text x="54.4" y="102.3" transform="rotate(-90 54.4 102.3)">1</text>
<text x="74.9" y="105.2">1</text>
<text x="104.1" y="102.6">6</text>
<text x="123.2" y="102.6">6</text>
<text x="123.2" y="105.2">7</text>
<text x="123.2" y="107.7">8</text>
<text x="134.6" y="102.6">6</text>
<text x="134.6" y="105.2">7</text>
<text x="134.6" y="107.7">8</text>
<text x="122.6" y="112.8">10</text>
<text x="123.2" y="110.2">9</text>
<text x="134" y="112.8">10</text>
<text x="134.6" y="110.2">9</text>
<text x="168.9" y="112.8">3</text>
<text x="168.9" y="110.2">4</text>
<text x="122.6" y="115.3">11</text>
<text x="122.6" y="117.9">12</text>
<text x="134" y="115.3">11</text>
<text x="134" y="117.9">12</text>
<text x="168.9" y="117.9">1</text>
<text x="168.9" y="115.3">2</text>
<text x="122.6" y="120.4">13</text>
<text x="122.6" y="122.9">14</text>
<text x="122.6" y="125.5">15</text>
<text x="134" y="120.4">13</text>
<text x="134" y="122.9">14</text>
<text x="134" y="125.5">15</text>
<text x="24.7" y="129.3">4</text>
<text x="32.8" y="126.4" transform="rotate(-90 32.8 126.4)">5</text>
<text x="40" y="129.3">1</text>
<text x="40" y="131.8">6</text>
<text x="40" y="134.4">3</text>
<text x="32.8" y="139.1" transform="rotate(-90 32.8 139.1)">2</text>
<text x="24.7" y="156">4</text>
<text x="32.8" y="153.1" transform="rotate(-90 32.8 153.1)">5</text>
<text x="40" y="156">1</text>
<text x="40" y="161">3</text>
<text x="40" y="158.5">6</text>
<text x="32.8" y="165.8" transform="rotate(-90 32.8 165.8)">2</text>
</g>
</svg>
